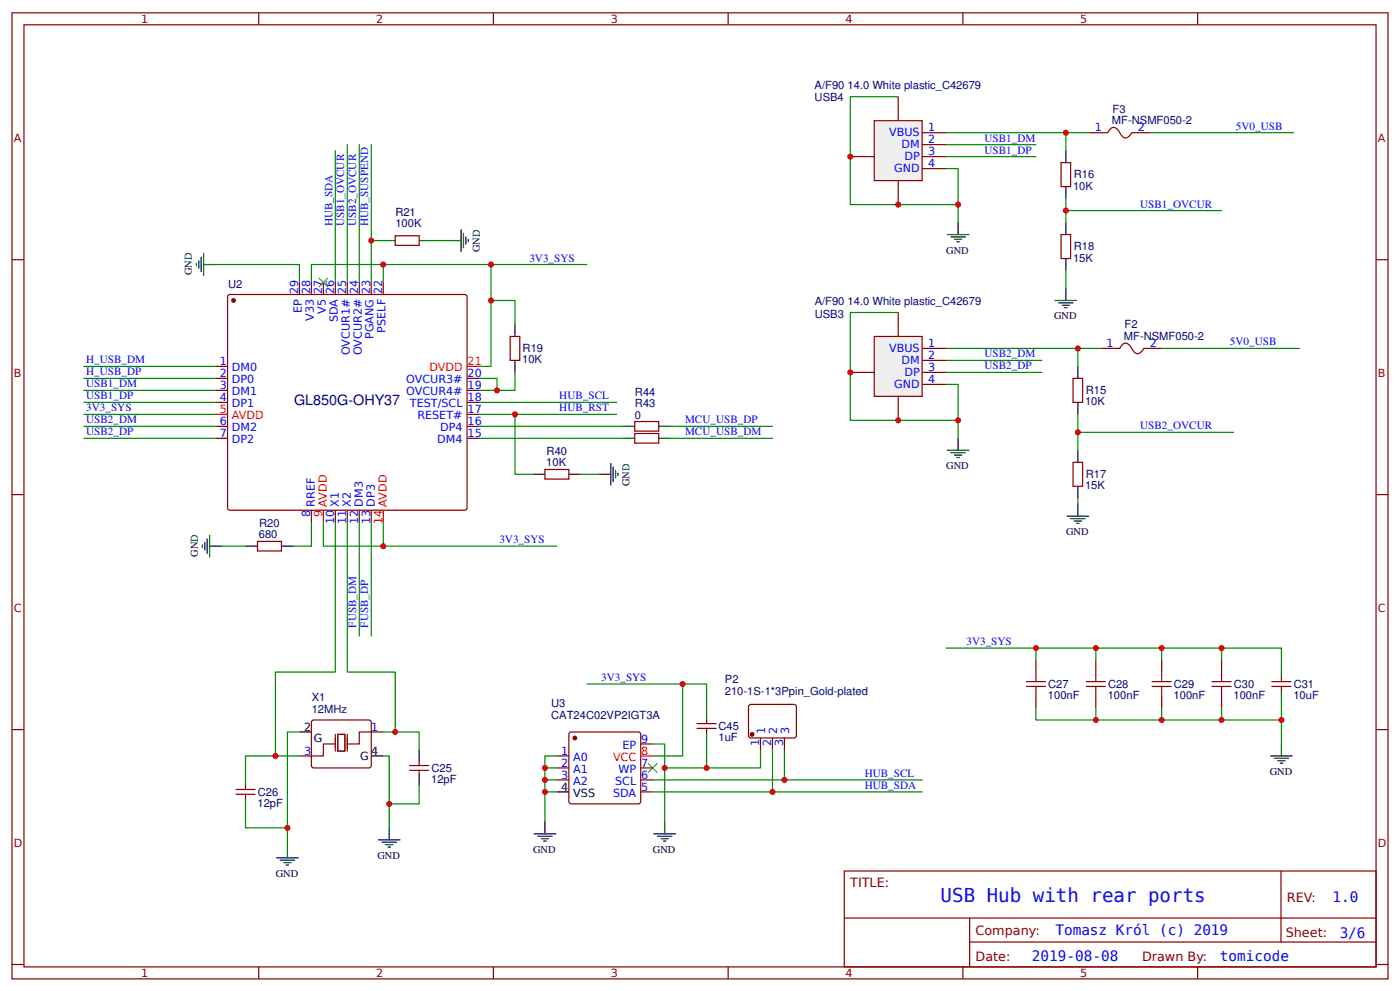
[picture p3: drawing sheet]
<svg xmlns="http://www.w3.org/2000/svg" width="309mm" height="219mm" viewBox="0 0 309 219" stroke-linecap="round" stroke-linejoin="round" font-family="sans-serif">
<g fill="none" stroke="#800" stroke-width=".26">
<path d="M2.6 2.8h304.1v213.3h-304.1zM5.3 5.5h298.7v207.9h-298.7zM57.1 2.8v2.7M109 2.8v2.7M160.9 2.8v2.7M212.7 2.8v2.7M264.6 2.8v2.7M234.4 35.9h2.1v5.3h-2.1zM240.8 29.3h3.9l.5-.8a1.32 1.32 0 0 1 2.2 .8l.5 .7a1.32 1.32 0 0 0 2.1-.7h4M2.6 57.3h2.7M87.3 52h5.3v2.2h-5.3zM234.4 51.8h2.1v5.3h-2.1z"/>
<path d="M304 57.3h2.7M50.5 65.1h52.4l.3 .4-.1 46.9-.4 .2h-52.2l-.2-.5v-46.6zM66.1 62.4v2.6M68.8 62.4v2.6M71.4 62.4v2.6M74.1 62.4v2.6M76.7 62.4v2.6M79.4 62.4v2.6M82 62.4v2.6M84.7 62.4v2.6M112.7 74.3h2.1v5.3h-2.1zM243.4 76.9h4l.5-.7a1.32 1.32 0 0 1 2.1 .7l.5 .8a1.32 1.32 0 0 0 2.2-.8h3.9"/>
<path d="M47.6 80.9h2.7M47.6 83.5h2.7M47.6 86.2h2.7M47.6 88.8h2.7M47.6 94.1h2.7M47.6 96.8h2.7M103.2 83.5h2.6M103.2 86.2h2.6M103.2 88.8h2.6M103.2 94.1h2.6M103.2 96.8h2.6M103.2 91.5h2.6"/>
<path d="M140.2 95.7h5.3v2.1h-5.3zM140.2 93.1h5.3v2.1h-5.3zM237.1 83.5h2.1v5.3h-2.1zM2.6 109.2h2.7M56.9 119.5h5.3v2.1h-5.3zM68.8 112.6v2.7M74.1 112.6v2.7M76.7 112.6v2.7M79.4 112.6v2.7M82 112.6v2.7M120.4 103.6h5.3v2.2h-5.3zM237.1 102h2.1v5.3h-2.1z"/>
<path d="M304 109.2h2.7M69.1 159h12.7l.2 .5-.1 9.8-.4 .2-12.4-.1-.3-.4v-9.5zM154 159.7h4.2M156.1 158.9v.8M165.6 155.6h10.1l.2 .4v6.6l-.5 .3-9.8-.1-.2-.4v-6.4zM228.9 145.7v2.7M228.9 153.6v2.7M242.1 145.7v2.7M242.1 153.6v2.7M256.6 145.7v2.7M256.6 153.6v2.7M269.9 145.7v2.7"/>
<path d="M269.9 153.6v2.7M281 151.5h4.2M281 150.5h4.2M283.1 149.7v.8M283.1 151.5v.8M2.6 161.1h2.7M52.1 175.3h4.3M52.1 174.3h4.3M54.2 173.5v.8M54.2 175.3v.8M66.1 166.9h2.7M82 161.6h2.7"/>
<path d="M90.5 170h4.2M90.5 169h4.2M92.6 168.2v.8M92.6 170v.8M123 166.9h2.7M123 169.5h2.7M123 172.2h2.7M125.9 161.7l15.1-.1 .5 .2 .1 15.1-.3 .5-15.1 .1-.5-.3v-15.1zM141.6 169.5h2.6M141.6 172.2h2.6M141.6 174.8h2.6M141.6 164.2h2.6"/>
<path d="M154 160.8h4.2M156.1 160.8v.8M168 162.9v2.6M170.7 162.9v2.6M173.3 162.9v2.6M304 161.1h2.7M186.5 192.3h117.5v21.1h-117.5zM283 192.3v15.6M2.6 212.9h2.7M57.1 213.4v2.7M109 213.4v2.7M160.9 213.4v2.7"/>
<path d="M186.6 202.7h117.3M212.7 213.4v2.7M214.2 207.9h89.7M214.2 202.7v10.5M264.6 213.4v2.7M304 212.9h2.7"/>
</g>
<g fill="none" stroke="#080" stroke-width=".26">
<path d="M74.1 33.3v29.1M76.7 31.9v30.5M79.4 31.9v30.5M82 31.9v30.5M198.4 21.4h-10.5v23.8h23.8M209 37.2h2.7v11.9M209 29.3h31.8M209 34.6h19.9M209 31.9h19.9M235.5 29.3v4M254 29.3h31.8M47.6 58.4h18.5v4"/>
<path d="M82 53.1h2.7M84.7 58.4h-15.9v4M95.2 53.1h4M108.5 58.4v22.5h-2.7M129.6 58.4h-44.9v4M235.5 43.8v5.3M235.5 59.7v4M235.5 46.5h34.4M108.5 66.3h5.3v5.3M198.4 69h-10.5v23.8h23.8M209 76.9h34.4M209 79.6h21.2"/>
<path d="M238.1 76.9v4M256.6 76.9h30.5M18.5 96.8h29.1M18.5 94.1h29.1M18.5 91.5h29.1M18.5 88.8h29.1M18.5 86.2h29.1M18.5 83.5h29.1M18.5 80.9h29.1M105.8 83.5h4v2.7M105.8 96.8h31.8M105.8 94.1h31.8"/>
<path d="M105.8 91.5h30.5M105.8 88.8h30.5M113.8 91.5v13.2h3.9M113.8 82.2v4h-8M148.2 96.8h22.5M148.2 94.1h22.5M209 84.9h2.7v11.9M209 82.2h21.2M238.1 95.4h34.4M238.1 91.5v7.9M68.8 115.3v5.3h-4M71.4 115.3v5.3h51.6"/>
<path d="M74.1 115.3v33.1h-13.2v18.5h5.2M76.7 115.3v33.1h10.6v13.2M79.4 115.3v25.1M82 115.3v25.1M84.7 115.3v5.3M128.3 104.7h4M238.1 110v1.3M48.9 120.6h5.3M129.6 151h21.2v15.9h-6.6M150.8 151h5.3v5.3M209 143.1h19.9M228.9 145.7v-2.6h54.2v3.9"/>
<path d="M242.1 143.1v2.6M242.1 156.3v2.6M256.6 143.1v2.6M256.6 156.3v2.6M269.9 143.1v2.6M269.9 156.3v2.6M283.1 155v3.9h-54.2v-2.6M283.1 158.9v5.3M54.2 178.8v3.9h9.3M60.9 166.9h-6.7v3.9M66.1 161.6h-2.6v25.1M84.7 166.9h1.3v15.8"/>
<path d="M84.7 161.6h7.9v3.9M92.6 173.5v4h-6.6M120.4 172.2v2.6h2.6M120.4 169.5v2.7h2.6M120.4 174.8v6.6M123 166.9h-2.6v2.6h2.6M144.2 164.2h2.6v17.2M144.2 174.8h59.5M144.2 172.2h59.5M156.1 164.2v5.3h-9.3M168 165.5v4h-11.9M170.7 165.5v9.3"/>
<path d="M173.3 165.5v6.7"/>
</g>
<g fill="none" stroke="#000" stroke-width=".26">
<path d="M235.5 33.3v2.6M43.4 58.1v.6M43.9 57.6v1.6M44.4 56.8v3.2M45 58.4h2.6M45 56v4.8M84.7 53.1h2.6M92.6 53.1h2.6M99.2 53.1h2.7M101.9 50.7v4.8M102.4 51.5v3.2M102.9 52.3v1.6"/>
<path d="M103.5 52.8v.6M209.3 51.8h4.7M210.1 52.3h3.2M210.9 52.8h1.6M211.4 53.4h.5M211.7 49.1v2.7M235.5 41.2v2.6M235.5 49.1v2.7M235.5 57.1v2.6M113.8 71.6v2.7M113.8 79.6v2.6M233.1 66.3h4.8"/>
<path d="M233.9 66.9h3.2M234.7 67.4h1.6M235.2 67.9h.5M235.5 63.7v2.6M137.6 96.8h2.6M137.6 94.1h2.6M145.5 96.8h2.7M145.5 94.1h2.7M209.3 99.4h4.7M210.1 99.9h3.2M211.7 96.8v2.6M238.1 80.9v2.6"/>
<path d="M238.1 88.8v2.7M238.1 99.4v2.6M45.2 119.8v1.6M45.8 119v3.2M46.3 118.2v4.8M117.7 104.7h2.7M125.7 104.7h2.6M132.3 104.7h2.6M134.9 102.3v4.8M135.5 103.1v3.2M136 103.9v1.6M136.5 104.4v.6"/>
<path d="M210.9 100.5h1.6M211.4 101h.5M235.7 114h4.8M236.5 114.5h3.2M237.3 115h1.6M237.9 115.5h.5M238.1 107.3v2.7M238.1 111.3v2.7M44.7 120.3v.5M46.3 120.6h2.6M54.2 120.6h2.7M62.2 120.6h2.6"/>
<path d="M156.1 156.3v2.6M283.1 147v2.7M283.1 152.3v2.7M54.2 170.8v2.7M54.2 176.1v2.7M66.1 161.6h2.7M82 166.9h2.7M92.6 165.5v2.7M92.6 170.8v2.7M123 174.8h2.7M156.1 161.6v2.6M280.7 166.9h4.8"/>
<path d="M281.5 167.4h3.2M282.3 167.9h1.6M282.8 168.5h.6M283.1 164.2v2.7M61.1 189.4h4.8M61.9 189.9h3.2M62.7 190.4h1.6M63.2 190.9h.6M63.5 186.7v2.7M83.6 185.4h4.8M84.4 185.9h3.2M85.2 186.5h1.6"/>
<path d="M85.7 187h.6M86 182.7v2.7M118 184.1h4.8M118.8 184.6h3.2M119.6 185.1h1.6M120.1 185.7h.5M120.4 181.4v2.7M144.5 184.1h4.7M145.3 184.6h3.1M146 185.1h1.6M146.6 185.7h.5M146.8 181.4v2.7"/>
</g>
<g fill="#800" stroke="#800" stroke-width=".26">
<circle cx="166.2" cy="162.1" r=".4"/>
<circle cx="127" cy="162.9" r=".4"/>
<circle cx="51.6" cy="66.3" r=".4"/>
</g>
<g fill="#000" stroke="#3c3" stroke-width=".26">
<path d="M70.4 61.3l2.1 2.1zM72.5 61.3l-2.1 2.1z"/>
<path d="M143.1 168.5l2.2 2.1zM145.3 168.5l-2.2 2.1z"/>
</g>
<g fill="none" stroke="#a00000" stroke-width=".26">
<path d="M226.7 151.5h4.3M226.7 150.5h4.3M228.9 148.4v2.1M228.9 151.5v2.1M240 151.5h4.2M240 150.5h4.2M242.1 148.4v2.1M242.1 151.5v2.1M254.5 151.5h4.3M254.5 150.5h4.3M256.6 148.4v2.1M256.6 151.5v2.1"/>
<path d="M267.8 151.5h4.2M267.8 150.5h4.2M269.9 148.4v2.1M269.9 151.5v2.1"/>
</g>
<path d="M74.1 164.2h-2.7v2.7h-2.6M74.1 162.1v3.7M74.6 162.1h1.6v3.7h-1.6zM76.7 162.1v3.7M82 161.6h-2.6v2.6h-2.7" fill="none" stroke="#801" stroke-width=".26"/>
<path d="M47.6 91.5h2.7M103.2 80.9h2.6M71.4 112.6v2.7M84.7 112.6v2.7M141.6 166.9h2.6" fill="none" stroke="#f00" stroke-width=".26"/>
<path d="M193.1 26.6h10.6v13.3h-10.6z" fill="#efefef" stroke="#800" stroke-width=".26"/>
<path d="M187.9 34.6h5.2M198.4 21.4v5.2M198.4 39.9v5.3M203.7 34.6h5.3M203.7 29.3h5.3M203.7 31.9h5.3M203.7 37.2h5.3" fill="none" stroke="#800" stroke-width=".26"/>
<path d="M193.1 74.3h10.6v13.2h-10.6z" fill="#efefef" stroke="#800" stroke-width=".26"/>
<path d="M198.4 69v5.3M203.7 76.9h5.3M203.7 79.6h5.3M187.9 82.2h5.2M198.4 87.5v5.3M203.7 82.2h5.3M203.7 84.9h5.3" fill="none" stroke="#800" stroke-width=".26"/>
<g fill="#c00">
<circle cx="198.4" cy="45.2" r=".66"/>
<circle cx="211.7" cy="45.2" r=".66"/>
<circle cx="187.9" cy="34.6" r=".66"/>
<circle cx="235.5" cy="46.5" r=".66"/>
<circle cx="235.5" cy="29.3" r=".66"/>
<circle cx="238.1" cy="95.4" r=".66"/>
<circle cx="238.1" cy="76.9" r=".66"/>
<circle cx="187.9" cy="82.2" r=".66"/>
<circle cx="211.7" cy="92.8" r=".66"/>
<circle cx="198.4" cy="92.8" r=".66"/>
<circle cx="156.1" cy="169.5" r=".66"/>
<circle cx="173.3" cy="172.2" r=".66"/>
<circle cx="150.8" cy="151" r=".66"/>
<circle cx="228.9" cy="143.1" r=".66"/>
<circle cx="256.6" cy="158.9" r=".66"/>
<circle cx="256.6" cy="143.1" r=".66"/>
<circle cx="84.7" cy="58.4" r=".66"/>
<circle cx="63.5" cy="182.7" r=".66"/>
<circle cx="87.3" cy="161.6" r=".66"/>
<circle cx="84.7" cy="120.6" r=".66"/>
<circle cx="108.5" cy="66.3" r=".66"/>
<circle cx="109.8" cy="86.2" r=".66"/>
<circle cx="120.4" cy="174.8" r=".66"/>
<circle cx="120.4" cy="172.2" r=".66"/>
<circle cx="120.4" cy="169.5" r=".66"/>
<circle cx="86" cy="177.5" r=".66"/>
<circle cx="60.9" cy="166.9" r=".66"/>
<circle cx="108.5" cy="58.4" r=".66"/>
<circle cx="82" cy="53.1" r=".66"/>
<circle cx="242.1" cy="143.1" r=".66"/>
<circle cx="269.9" cy="143.1" r=".66"/>
<circle cx="269.9" cy="158.9" r=".66"/>
<circle cx="242.1" cy="158.9" r=".66"/>
<circle cx="283.1" cy="158.9" r=".66"/>
<circle cx="146.8" cy="169.5" r=".66"/>
<circle cx="170.7" cy="174.8" r=".66"/>
<circle cx="113.8" cy="91.5" r=".66"/>
</g>
<text font-size="4.2" fill="#00f" x="207.8" y="199.2">USB Hub with rear ports</text>
<text font-size="3.2" fill="#000080" x="65" y="89.3">GL850G-OHY37</text>
<g font-size="3.2" fill="#00f">
<text x="294.4" y="199.2">1.0</text>
<text x="233.2" y="206.4">Tomasz Król (c) 2019</text>
<text x="296" y="207">3/6</text>
<text x="228" y="212.2">2019-08-08</text>
<text x="269.5" y="212.2">tomicode</text>
</g>
<g font-size="2.8" fill="#800">
<text x="187.9" y="195.7">TITLE:</text>
<text x="284.3" y="199.2">REV:</text>
<text x="215.5" y="206.4">Company:</text>
<text x="284.1" y="206.8">Sheet:</text>
<text x="215.5" y="212.1">Date:</text>
<text x="252.3" y="212.2">Drawn By:</text>
</g>
<g font-size="2.5" fill="#800">
<text x="31.2" y="5.1">1</text>
<text x="83.1" y="5.1">2</text>
<text x="134.9" y="5.1">3</text>
<text x="186.8" y="5.1">4</text>
<text x="238.7" y="5.1">5</text>
<text x="3" y="31.4">A</text>
<text x="304.4" y="31.4">A</text>
<text x="3" y="83.3">B</text>
<text x="304.4" y="83.3">B</text>
<text x="3" y="135.1">C</text>
<text x="304.4" y="135.1">C</text>
<text x="3" y="187">D</text>
<text x="304.4" y="187">D</text>
<text x="31.2" y="215.7">1</text>
<text x="83.1" y="215.7">2</text>
<text x="134.9" y="215.7">3</text>
<text x="186.8" y="215.7">4</text>
<text x="238.7" y="215.7">5</text>
</g>
<g font-size="2.5" fill="#000080">
<text x="180" y="19.7">A/F90 14.0 White plastic_C42679</text>
<text x="180" y="22.3">USB4</text>
<text x="245.7" y="27.3">MF-NSMF050-2</text>
<text x="245.8" y="24.8">F3</text>
<text x="237.1" y="41.9">10K</text>
<text x="237.2" y="39.4">R16</text>
<text x="87.3" y="47.7">R21</text>
<text x="87.3" y="50.1">100K</text>
<text x="237.1" y="57.8">15K</text>
<text x="237.2" y="55.3">R18</text>
<text x="50.4" y="63.6">U2</text>
<text x="180" y="67.3">A/F90 14.0 White plastic_C42679</text>
<text x="180" y="70.2">USB3</text>
<text x="115.5" y="77.8">R19</text>
<text x="248.3" y="74.9">MF-NSMF050-2</text>
<text x="248.5" y="72.5">F2</text>
<text x="115.4" y="80.2">10K</text>
<text x="140.3" y="87.4">R44</text>
<text x="140.3" y="89.7">R43</text>
<text x="239.7" y="89.5">10K</text>
<text x="239.9" y="87">R15</text>
<text x="140.3" y="92.4">0</text>
<text x="120.8" y="100.4">R40</text>
<text x="120.7" y="102.8">10K</text>
<text x="239.9" y="105.6">R17</text>
<text x="239.7" y="108">15K</text>
<text x="57.2" y="118.7">680</text>
<text x="57.3" y="116.3">R20</text>
<text x="68.9" y="154.8">X1</text>
<text x="160.1" y="153.5">210-1S-1*3Ppin_Gold-plated</text>
<text x="160.1" y="150.9">P2</text>
<text x="231.5" y="154.3">100nF</text>
<text x="231.6" y="151.9">C27</text>
<text x="244.7" y="154.3">100nF</text>
<text x="244.8" y="151.9">C28</text>
<text x="259.3" y="154.3">100nF</text>
<text x="259.3" y="151.9">C29</text>
<text x="272.5" y="154.3">100nF</text>
<text x="272.6" y="151.9">C30</text>
<text x="285.8" y="154.2">10uF</text>
<text x="285.8" y="151.9">C31</text>
<text x="68.9" y="157.5">12MHz</text>
<text x="121.8" y="158.8">CAT24C02VP2IGT3A</text>
<text x="121.8" y="156.2">U3</text>
<text x="158.8" y="161.1">C45</text>
<text x="158.7" y="163.5">1uF</text>
<text x="95.2" y="172.8">12pF</text>
<text x="95.3" y="170.4">C25</text>
<text x="56.9" y="178.1">12pF</text>
<text x="57" y="175.7">C26</text>
</g>
<g font-size="2.5" fill="#00f">
<text x="205.1" y="29">1</text>
<text x="241.8" y="29">1</text>
<text x="251.4" y="29">2</text>
<text x="273" y="28.6">5V0_USB</text>
<text x="196.4" y="30.1">VBUS</text>
<text x="199.2" y="32.7">DM</text>
<text x="199.8" y="35.4">DP</text>
<text x="205.1" y="31.7">2</text>
<text x="205.1" y="34.3">3</text>
<text x="217.5" y="33.9">USB1_DP</text>
<text x="217.5" y="31.3">USB1_DM</text>
<text x="197.5" y="38">GND</text>
<text x="205.1" y="37">4</text>
<text x="251.9" y="45.8">USB1_OVCUR</text>
<text x="73.4" y="49.9" transform="rotate(-90 73.4 49.9)">HUB_SDA</text>
<text x="76.1" y="49.9" transform="rotate(-90 76.1 49.9)">USB1_OVCUR</text>
<text x="78.7" y="49.9" transform="rotate(-90 78.7 49.9)">USB2_OVCUR</text>
<text x="81.4" y="49.9" transform="rotate(-90 81.4 49.9)">HUB_SUSPEND</text>
<text x="116.9" y="57.7">3V3_SYS</text>
<text x="65.9" y="64.9" transform="rotate(-90 65.9 64.9)">29</text>
<text x="68.5" y="64.9" transform="rotate(-90 68.5 64.9)">28</text>
<text x="71.2" y="64.9" transform="rotate(-90 71.2 64.9)">27</text>
<text x="73.8" y="64.9" transform="rotate(-90 73.8 64.9)">26</text>
<text x="76.5" y="64.9" transform="rotate(-90 76.5 64.9)">25</text>
<text x="79.1" y="64.9" transform="rotate(-90 79.1 64.9)">24</text>
<text x="81.8" y="64.9" transform="rotate(-90 81.8 64.9)">23</text>
<text x="84.4" y="64.9" transform="rotate(-90 84.4 64.9)">22</text>
<text x="66.7" y="69" transform="rotate(-90 66.7 69)">EP</text>
<text x="69.3" y="70.8" transform="rotate(-90 69.3 70.8)">V33</text>
<text x="72" y="69.2" transform="rotate(-90 72 69.2)">V5</text>
<text x="74.6" y="71.1" transform="rotate(-90 74.6 71.1)">SDA</text>
<text x="82.5" y="74.8" transform="rotate(-90 82.5 74.8)">PGANG</text>
<text x="85.2" y="73.4" transform="rotate(-90 85.2 73.4)">PSELF</text>
<text x="196.4" y="77.7">VBUS</text>
<text x="205.1" y="76.6">1</text>
<text x="244.5" y="76.6">1</text>
<text x="254" y="76.6">2</text>
<text x="271.7" y="76.3">5V0_USB</text>
<text x="19" y="80.2">H_USB_DM</text>
<text x="19" y="82.9">H_USB_DP</text>
<text x="48.6" y="80.6">1</text>
<text x="48.6" y="83.3">2</text>
<text x="51.2" y="81.9">DM0</text>
<text x="77.3" y="78.5" transform="rotate(-90 77.3 78.5)">OVCUR1#</text>
<text x="79.9" y="78.5" transform="rotate(-90 79.9 78.5)">OVCUR2#</text>
<text x="103.3" y="83.3">20</text>
<text x="199.2" y="80.4">DM</text>
<text x="199.8" y="83">DP</text>
<text x="205.1" y="79.3">2</text>
<text x="205.1" y="81.9">3</text>
<text x="217.5" y="81.5">USB2_DP</text>
<text x="217.5" y="78.9">USB2_DM</text>
<text x="19" y="88.2">USB1_DP</text>
<text x="19" y="85.5">USB1_DM</text>
<text x="48.6" y="85.9">3</text>
<text x="48.6" y="88.6">4</text>
<text x="51.2" y="84.6">DP0</text>
<text x="51.2" y="87.2">DM1</text>
<text x="51.2" y="89.9">DP1</text>
<text x="89.7" y="87.2">OVCUR4#</text>
<text x="89.7" y="84.6">OVCUR3#</text>
<text x="90.6" y="89.9">TEST/SCL</text>
<text x="103.3" y="88.6">18</text>
<text x="103.3" y="85.9">19</text>
<text x="123.6" y="88.2">HUB_SCL</text>
<text x="197.5" y="85.6">GND</text>
<text x="205.1" y="84.6">4</text>
<text x="19" y="90.8">3V3_SYS</text>
<text x="19" y="93.5">USB2_DM</text>
<text x="48.6" y="93.8">6</text>
<text x="51.2" y="95.2">DM2</text>
<text x="92.2" y="92.5">RESET#</text>
<text x="97.2" y="95.2">DP4</text>
<text x="103.3" y="91.2">17</text>
<text x="103.3" y="93.8">16</text>
<text x="123.6" y="90.8">HUB_RST</text>
<text x="151.3" y="93.5">MCU_USB_DP</text>
<text x="251.9" y="94.8">USB2_OVCUR</text>
<text x="19" y="96.1">USB2_DP</text>
<text x="48.6" y="96.5">7</text>
<text x="51.2" y="97.8">DP2</text>
<text x="96.6" y="97.8">DM4</text>
<text x="103.3" y="96.5">15</text>
<text x="151.3" y="96.1">MCU_USB_DM</text>
<text x="69.6" y="111.8" transform="rotate(-90 69.6 111.8)">RREF</text>
<text x="74.9" y="111.8" transform="rotate(-90 74.9 111.8)">X1</text>
<text x="77.5" y="111.8" transform="rotate(-90 77.5 111.8)">X2</text>
<text x="80.2" y="111.8" transform="rotate(-90 80.2 111.8)">DM3</text>
<text x="82.8" y="111.8" transform="rotate(-90 82.8 111.8)">DP3</text>
<text x="68.5" y="114.1" transform="rotate(-90 68.5 114.1)">8</text>
<text x="73.8" y="115.6" transform="rotate(-90 73.8 115.6)">10</text>
<text x="76.5" y="115.6" transform="rotate(-90 76.5 115.6)">11</text>
<text x="79.1" y="115.6" transform="rotate(-90 79.1 115.6)">12</text>
<text x="81.8" y="115.6" transform="rotate(-90 81.8 115.6)">13</text>
<text x="110.3" y="119.9">3V3_SYS</text>
<text x="78.7" y="138.6" transform="rotate(-90 78.7 138.6)">FUSB_DM</text>
<text x="81.4" y="138.6" transform="rotate(-90 81.4 138.6)">FUSB_DP</text>
<text x="213.5" y="142.4">3V3_SYS</text>
<text x="132.8" y="150.3">3V3_SYS</text>
<text x="82" y="161.3">1</text>
<text x="169.1" y="161.9" transform="rotate(-90 169.1 161.9)">1</text>
<text x="171.7" y="161.9" transform="rotate(-90 171.7 161.9)">2</text>
<text x="174.4" y="161.9" transform="rotate(-90 174.4 161.9)">3</text>
<text x="67.2" y="166.6">3</text>
<text x="124" y="166.6">1</text>
<text x="126.7" y="167.9">A0</text>
<text x="137.5" y="165.3">EP</text>
<text x="141.7" y="164">9</text>
<text x="167.7" y="164.6" transform="rotate(-90 167.7 164.6)">1</text>
<text x="170.4" y="164.6" transform="rotate(-90 170.4 164.6)">2</text>
<text x="173" y="164.6" transform="rotate(-90 173 164.6)">3</text>
<text x="124" y="169.3">2</text>
<text x="124" y="171.9">3</text>
<text x="126.7" y="170.6">A1</text>
<text x="126.7" y="173.2">A2</text>
<text x="135.9" y="173.2">SCL</text>
<text x="136.6" y="170.6">WP</text>
<text x="141.7" y="171.9">6</text>
<text x="141.7" y="169.3">7</text>
<text x="191" y="171.5">HUB_SCL</text>
<text x="135.5" y="175.9">SDA</text>
<text x="141.7" y="174.5">5</text>
<text x="191" y="174.1">HUB_SDA</text>
</g>
<g font-size="2.5" fill="#f00">
<text x="94.9" y="81.9">DVDD</text>
<text x="103.3" y="80.6">21</text>
<text x="48.6" y="91.2">5</text>
<text x="51.2" y="92.5">AVDD</text>
<text x="72.2" y="111.8" transform="rotate(-90 72.2 111.8)">AVDD</text>
<text x="85.5" y="111.8" transform="rotate(-90 85.5 111.8)">AVDD</text>
<text x="71.2" y="114.1" transform="rotate(-90 71.2 114.1)">9</text>
<text x="84.4" y="115.6" transform="rotate(-90 84.4 115.6)">14</text>
<text x="135.4" y="167.9">VCC</text>
<text x="141.7" y="166.6">8</text>
</g>
<g font-size="2.5">
<text x="67.2" y="161.3">2</text>
<text x="69.3" y="163.7">G</text>
<text x="79.6" y="167.7">G</text>
<text x="82" y="166.6">4</text>
<text x="124" y="174.5">4</text>
<text x="126.7" y="175.9">VSS</text>
</g>
<g font-size="2.3">
<text x="106" y="55.7" transform="rotate(-90 106 55.7)">GND</text>
<text x="209.1" y="56">GND</text>
<text x="42.4" y="60.8" transform="rotate(-90 42.4 60.8)">GND</text>
<text x="232.9" y="70.5">GND</text>
<text x="139.1" y="107.3" transform="rotate(-90 139.1 107.3)">GND</text>
<text x="209.1" y="103.6">GND</text>
<text x="235.5" y="118.1">GND</text>
<text x="43.7" y="123" transform="rotate(-90 43.7 123)">GND</text>
<text x="280.5" y="171">GND</text>
<text x="83.4" y="189.6">GND</text>
<text x="117.8" y="188.2">GND</text>
<text x="144.2" y="188.2">GND</text>
<text x="60.9" y="193.5">GND</text>
</g>
</svg>
